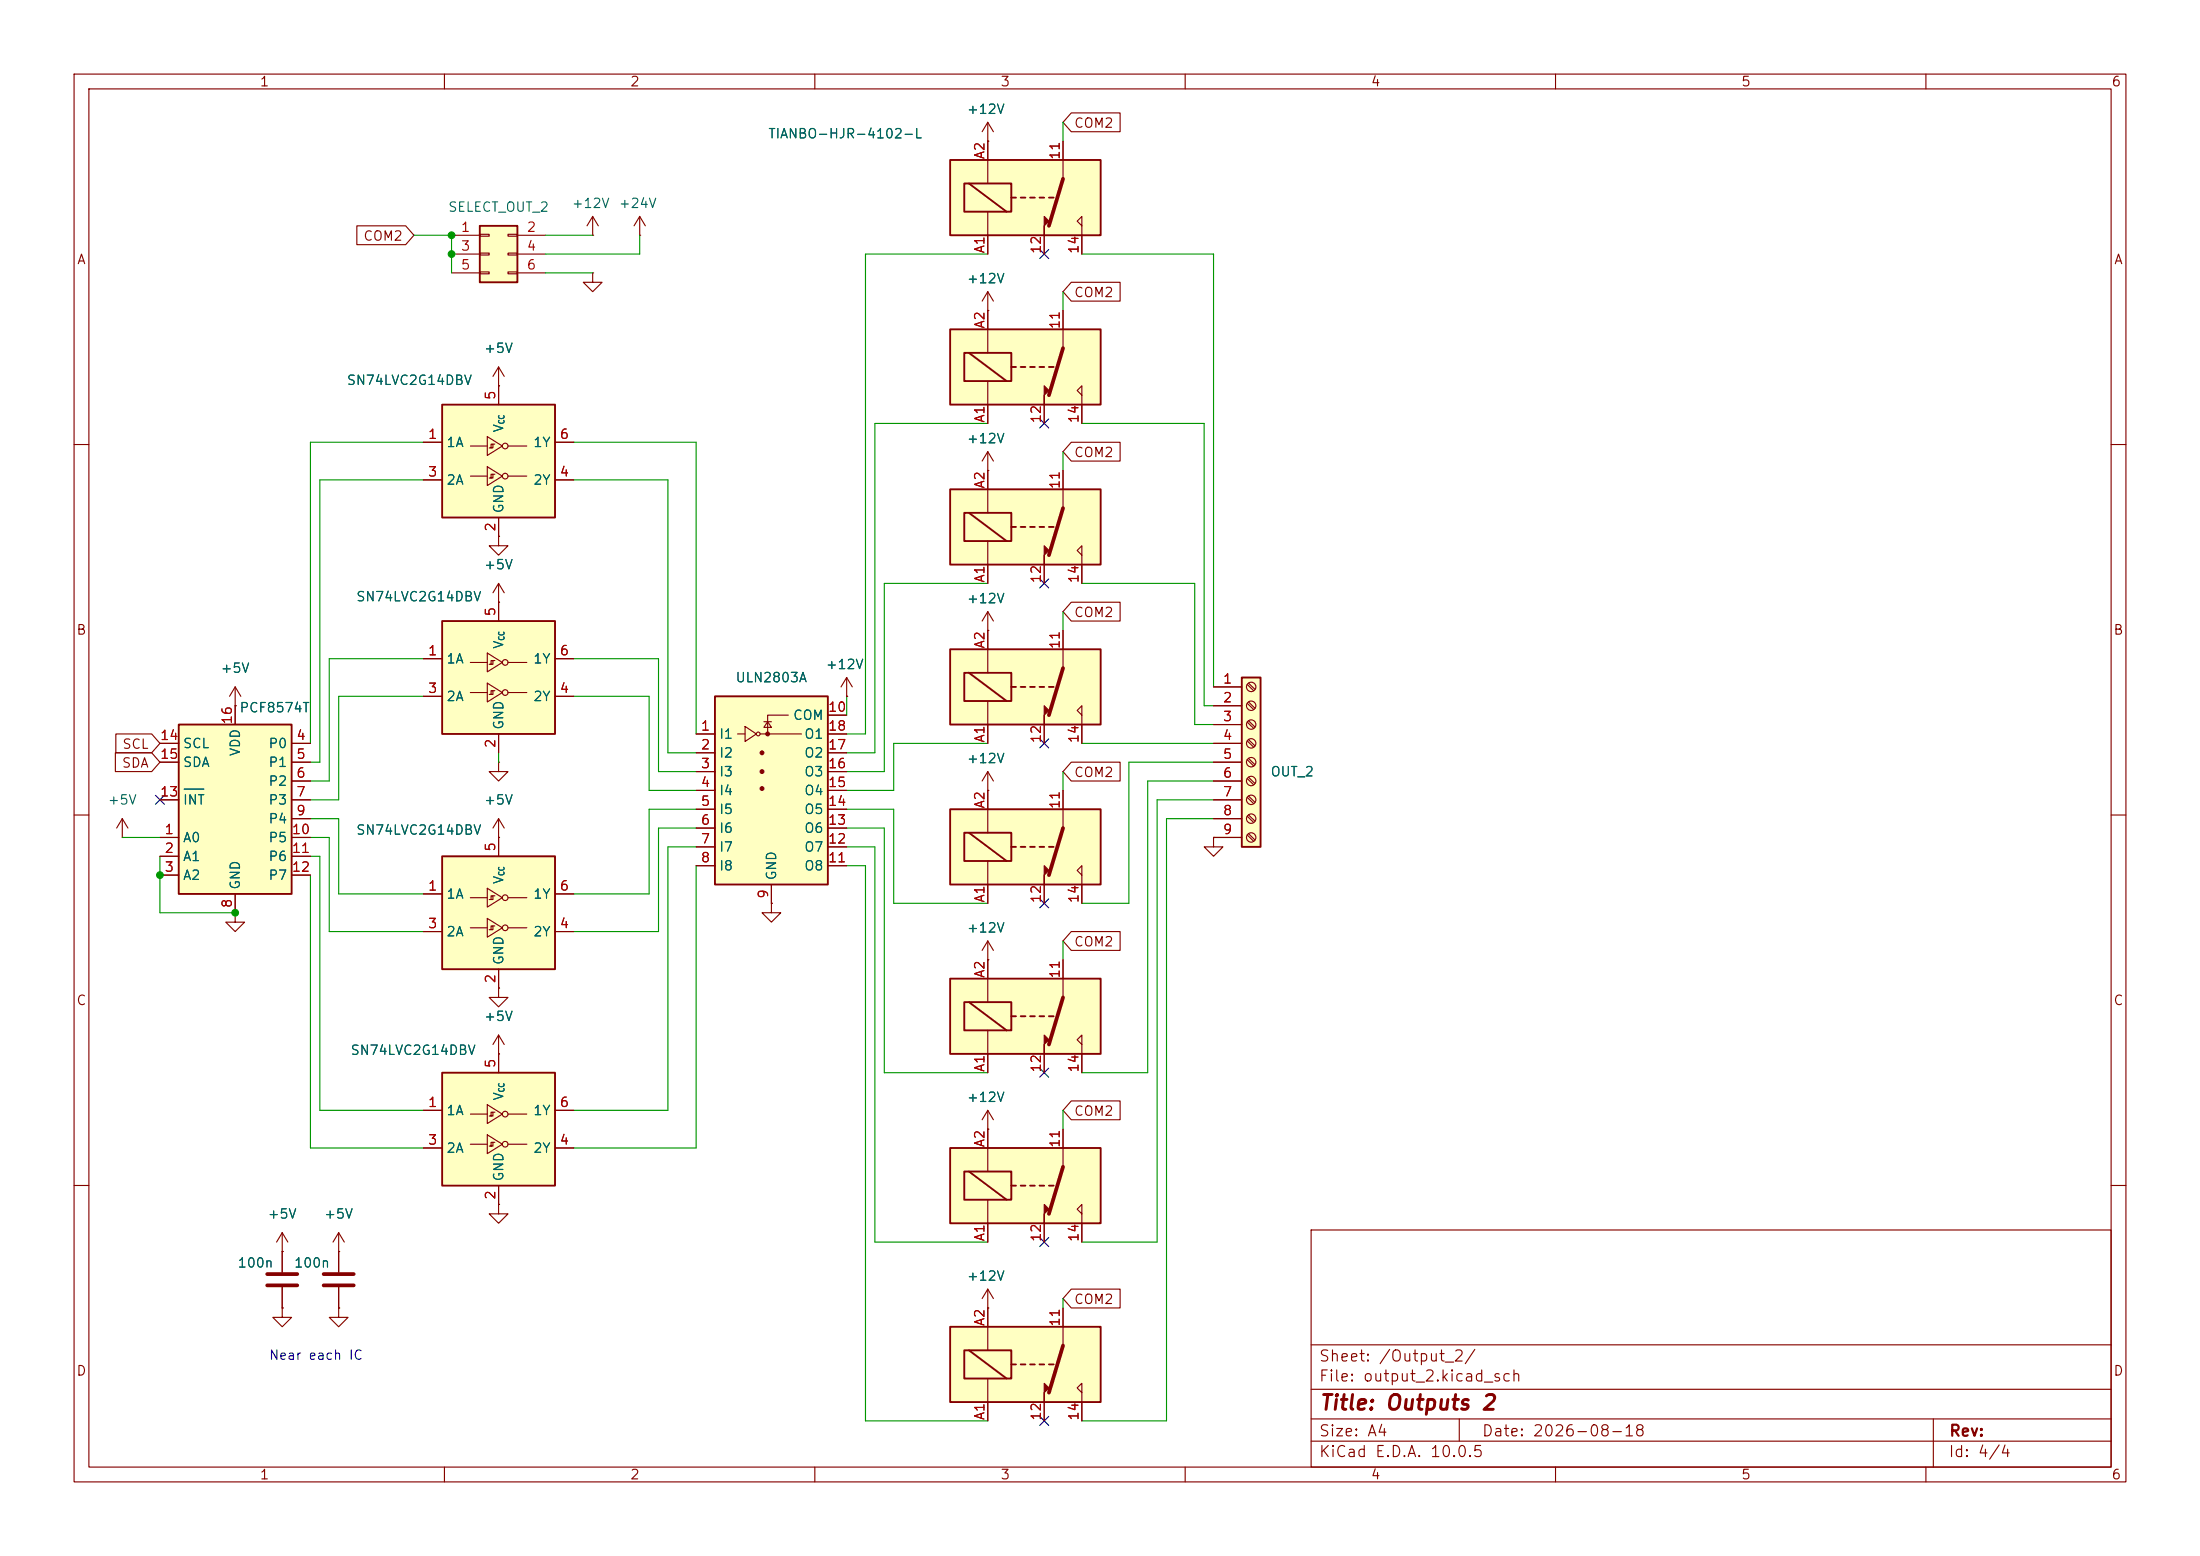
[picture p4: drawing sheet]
<svg xmlns="http://www.w3.org/2000/svg" width="297mm" height="210mm" viewBox="0 0 297 210" stroke-linecap="round" stroke-linejoin="round" font-family="sans-serif">
<g fill="none" stroke="#840000" stroke-width=".15">
<path d="M10 10h277v190h-277zM12 12h273v186h-273zM60 10v2M110 10v2M160 10v2M210 10v2M260 10v2M10 60h2M285 60h2M10 110h2M285 110h2M10 160h2"/>
<path d="M177 166h108v32h-108zM285 160h2M60 198v2M110 198v2M160 198v2M177 194.5h108M177 191.5h108M177 187.5h108M177 181.5h108M197 191.5v3M210 198v2M260 198v2"/>
<path d="M261 191.5v6.5"/>
</g>
<path d="M59.7 83.8h15.2v15.3h-15.2z" fill="#ffffc2"/>
<path d="M59.7 83.8h15.2v15.3h-15.2z" fill="none" stroke="#840000" stroke-width=".25"/>
<g fill="none" stroke="#840000" stroke-width=".15">
<path d="M67.3 52.1h.1M67.3 49.5v2.6M67.3 49.5l-.8 1.3M67.3 49.5l.8 1.3M67.3 72.4v1.3h1.3l-1.3 1.2-1.3-1.2h1.3M67.3 72.4h.1M67.3 78.7v5.1M67.3 78.7l-.8 1.3M67.3 78.7l.8 1.3M57.1 88.9h2.6M57.1 94h2.6M63.5 89.4h2.3"/>
<path d="M63.5 93.5h2.3M65.8 88.1l2 1.3-2 1.3zM65.8 92.2l2 1.3-2 1.2zM66 89.7h.5v-.5h-.2v.5M66 93.7h.5v-.5h-.2v.5M66.5 89.2h.3M66.5 93.2h.3M67.3 81.3h.1M67.3 99.1v2.5M68.6 89.4h2.5M68.6 93.5h2.5M74.9 88.9h2.6"/>
<path d="M74.9 94h2.6M31.7 123.2v1.3h1.3l-1.3 1.2-1.2-1.2h1.2M31.7 123.2h.1M38.1 168.9h.1M38.1 176.5v1.3h1.3l-1.3 1.3-1.3-1.3h1.3M38.1 176.5h.1M38.1 166.4l-.8 1.2M38.1 166.4l.8 1.2M38.1 166.4v5.3M38.1 173.7v2.8M45.7 176.5v1.3h1.3l-1.3 1.3-1.3-1.3h1.3M45.7 176.5h.1"/>
<path d="M45.7 168.9h.1M45.7 166.4l-.7 1.2M45.7 166.4l.8 1.2M45.7 166.4v5.3M45.7 173.7v2.8"/>
<circle cx="68.2" cy="89.4" r=".38"/>
<circle cx="68.2" cy="93.5" r=".38"/>
</g>
<path d="M36.1 172h4M36.1 173.5h4M43.7 172h4.1M43.7 173.5h4.1" fill="none" stroke="#840000" stroke-width=".51"/>
<path d="M64.8 30.5h5v7.6h-5z" fill="#ffffc2"/>
<path d="M64.8 30.5h5v7.6h-5z" fill="none" stroke="#840000" stroke-width=".25"/>
<g fill="none" stroke="#840000" stroke-width=".15">
<path d="M61 31.8h3.8M61 34.3h3.8M61 36.8h3.8M64.8 31.6h1.2v.3h-1.2zM64.8 34.2h1.2v.2h-1.2zM64.8 36.7h1.2v.3h-1.2zM68.6 31.6h1.2v.3h-1.2zM68.6 34.2h1.2v.2h-1.2zM68.6 36.7h1.2v.3h-1.2zM69.8 31.8h3.9M69.8 34.3h3.9M69.8 36.8h3.9"/>
<path d="M80 36.8v1.3h1.3l-1.3 1.3-1.3-1.3h1.3M80 36.8h.1M80 31.8h.1M80 29.2l-.8 1.3M80 29.2l.8 1.3M80 29.2v2.6M86.4 31.8h.1M86.4 29.2l-.8 1.3M86.4 29.2l.7 1.3M86.4 29.2v2.6"/>
</g>
<path d="M167.6 91.4h2.6v22.9h-2.6z" fill="#ffffc2"/>
<path d="M167.6 91.4h2.6v22.9h-2.6z" fill="none" stroke="#840000" stroke-width=".25"/>
<g fill="none" stroke="#840000" stroke-width=".15">
<path d="M163.8 92.7h3.8M163.8 95.3h3.8M163.8 97.8h3.8M168.4 92.4l.8 .8M168.4 94.9l.8 .9M168.4 97.5l.8 .8M168.4 100l.8 .8M168.6 92.2l.8 .8M168.6 94.7l.8 .9M168.6 97.3l.8 .8M168.6 99.8l.8 .9M163.8 113v1.3h1.3l-1.3 1.3-1.2-1.3h1.2"/>
<path d="M163.8 113h.1M163.8 100.3h3.8M163.8 102.9h3.8M163.8 105.4h3.8M163.8 108h3.8M163.8 110.5h3.8M163.8 113h3.8M168.4 102.5l.8 .9M168.4 105.1l.8 .8M168.4 107.6l.8 .9M168.4 110.2l.8 .8M168.4 112.7l.8 .8"/>
<path d="M168.6 102.4l.8 .8M168.6 104.9l.8 .8M168.6 107.4l.8 .9M168.6 110l.8 .8M168.6 112.5l.8 .9"/>
<circle cx="168.9" cy="92.7" r=".63"/>
<circle cx="168.9" cy="97.8" r=".63"/>
<circle cx="168.9" cy="95.2" r=".63"/>
<circle cx="168.9" cy="102.9" r=".63"/>
<circle cx="168.9" cy="100.3" r=".63"/>
<circle cx="168.9" cy="105.4" r=".63"/>
<circle cx="168.9" cy="107.9" r=".63"/>
<circle cx="168.9" cy="113" r=".63"/>
<circle cx="168.9" cy="110.5" r=".63"/>
</g>
<path d="M128.3 87.6h20.3v10.2h-20.3z" fill="#ffffc2"/>
<g fill="none" stroke="#840000" stroke-width=".15">
<path d="M133.3 85.1h.1M133.3 82.6v8.2M133.3 94.6v5.7M133.3 82.6l-.7 1.2M133.3 82.6l.8 1.2M141 97.8v2.5M143.5 85.1v5.1M146 96.5l-.6-.6 .6-.6v5M16.5 113h.1M16.5 110.5l-.8 1.3M16.5 110.5l.8 1.3M16.5 110.5v2.5"/>
<path d="M133.3 106.7h.1M133.3 104.1v2.6M133.3 104.1l-.7 1.3M133.3 104.1l.8 1.3"/>
</g>
<path d="M128.3 87.6h20.3v10.2h-20.3zM130.2 90.8h6.3v3.8h-6.3zM130.8 90.8l5.1 3.8M136.5 92.7h.7M137.8 92.7h.6M139.1 92.7h.6M140.3 92.7h.7M141.6 92.7h.6" fill="none" stroke="#840000" stroke-width=".25"/>
<path d="M141 95.3l.6 .6-.6 .6v1.3z" fill="#840000" stroke="#840000" stroke-width=".15"/>
<path d="M143.5 90.2l-1.9 6.3" fill="none" stroke="#840000" stroke-width=".51"/>
<path d="M128.3 66h20.3v10.2h-20.3z" fill="#ffffc2"/>
<path d="M133.3 39.4v2.5M133.3 39.4l-.7 1.2M133.3 39.4l.8 1.2M133.3 41.9h.1M133.3 63.5v5.7M133.3 73v5.7M141 76.2v2.5M143.5 63.5v5.1M146 74.9l-.6-.6 .6-.6v5" fill="none" stroke="#840000" stroke-width=".15"/>
<path d="M128.3 66h20.3v10.2h-20.3zM130.2 69.2h6.3v3.8h-6.3zM130.8 69.2l5.1 3.8M136.5 71.1h.7M137.8 71.1h.6M139.1 71.1h.6M140.3 71.1h.7M141.6 71.1h.6" fill="none" stroke="#840000" stroke-width=".25"/>
<path d="M141 73.7l.6 .6-.6 .6v1.3z" fill="#840000" stroke="#840000" stroke-width=".15"/>
<path d="M143.5 68.6l-1.9 6.3" fill="none" stroke="#840000" stroke-width=".51"/>
<path d="M128.3 44.5h20.3v10.1h-20.3z" fill="#ffffc2"/>
<path d="M133.3 19.1h.1M133.3 16.5v2.6M133.3 16.5l-.7 1.3M133.3 16.5l.8 1.3M133.3 41.9v5.7M133.3 51.4v5.8M141 54.6v2.6M143.5 41.9v5.1M146 53.3l-.6-.6 .6-.6v5.1" fill="none" stroke="#840000" stroke-width=".15"/>
<path d="M128.3 44.5h20.3v10.1h-20.3zM130.2 47.6h6.3v3.8h-6.3zM130.8 47.6l5.1 3.8M136.5 49.5h.7M137.8 49.5h.6M139.1 49.5h.6M140.3 49.5h.7M141.6 49.5h.6" fill="none" stroke="#840000" stroke-width=".25"/>
<path d="M141 52.1l.6 .6-.6 .6v1.3z" fill="#840000" stroke="#840000" stroke-width=".15"/>
<path d="M143.5 47l-1.9 6.3" fill="none" stroke="#840000" stroke-width=".51"/>
<path d="M128.3 21.6h20.3v10.2h-20.3z" fill="#ffffc2"/>
<g fill="none" stroke="#840000" stroke-width=".15">
<path d="M133.3 19.1v5.7M143.5 19.1v5M133.3 28.6v5.7M141 31.8v2.5M146 30.5l-.6-.7 .6-.6v5.1M133.3 63.5h.1M133.3 61v2.5M133.3 61l-.7 1.2M133.3 61l.8 1.2M31.7 95.3h.1M31.7 92.7l-.7 1.3M31.7 92.7l.8 1.3"/>
<path d="M31.7 92.7v2.6M114.3 94h.1M114.3 91.4l-.8 1.3M114.3 91.4l.8 1.3M114.3 91.4v2.6"/>
</g>
<path d="M128.3 21.6h20.3v10.2h-20.3zM130.2 24.8h6.3v3.8h-6.3zM130.8 24.8l5.1 3.8M136.5 26.7h.7M137.8 26.7h.6M139.1 26.7h.6M140.3 26.7h.7M141.6 26.7h.6" fill="none" stroke="#840000" stroke-width=".25"/>
<path d="M141 29.2l.6 .6-.6 .7v1.3z" fill="#840000" stroke="#840000" stroke-width=".15"/>
<path d="M143.5 24.1l-1.9 6.4" fill="none" stroke="#840000" stroke-width=".51"/>
<path d="M24.1 97.8h15.3v22.9h-15.3z" fill="#ffffc2"/>
<path d="M24.1 97.8h15.3v22.9h-15.3z" fill="none" stroke="#840000" stroke-width=".25"/>
<g fill="none" stroke="#840000" stroke-width=".15">
<path d="M31.7 95.3v2.5M21.6 113h2.5M21.6 115.6h2.5M21.6 118.1h2.5M21.6 100.3h2.5M21.6 102.9h2.5M21.6 108h2.5M39.4 113h2.5M39.4 115.6h2.5M39.4 118.1h2.5M39.4 100.3h2.5M39.4 102.9h2.5"/>
<path d="M39.4 105.4h2.5M39.4 108h2.5M39.4 110.5h2.5M31.7 120.7v2.5"/>
</g>
<path d="M24.9 106.5h2.6" fill="none" stroke="#006464" stroke-width=".15"/>
<path d="M59.7 54.6h15.2v15.3h-15.2z" fill="#ffffc2"/>
<path d="M59.7 54.6h15.2v15.3h-15.2z" fill="none" stroke="#840000" stroke-width=".25"/>
<g fill="none" stroke="#840000" stroke-width=".15">
<path d="M57.1 59.7h2.6M65.8 58.9l2 1.3-2 1.3zM66.5 59.9h.3M67.3 52.1v2.5M74.9 59.7h2.6M57.1 64.8h2.6M63.5 60.2h2.3M63.5 64.3h2.3M65.8 63l2 1.3-2 1.2zM66 60.5h.5v-.6h-.2v.6M66 64.5h.5v-.5h-.2v.5M66.5 64h.3"/>
<path d="M67.3 69.9v2.5M68.6 60.2h2.5M68.6 64.3h2.5M74.9 64.8h2.6"/>
<circle cx="68.2" cy="64.3" r=".38"/>
<circle cx="68.2" cy="60.2" r=".38"/>
</g>
<path d="M96.5 94h15.3v25.4h-15.3z" fill="#ffffc2"/>
<path d="M96.5 94h15.3v25.4h-15.3z" fill="none" stroke="#840000" stroke-width=".25"/>
<g fill="none" stroke="#840000" stroke-width=".15">
<path d="M94 99.1h2.5M99.6 99.1h1M100.6 98l1.5 1.1-1.5 1zM102.6 99.1h5.6M103.1 97.4h1M103.6 97.4l.5 .8h-1zM106.4 96.5h-2.8v2.6M111.8 99.1h2.5M111.8 96.5h2.5M67.3 102.9v1.2h1.3l-1.3 1.3-1.3-1.3h1.3M67.3 102.9h.1M67.3 113h.1"/>
<path d="M67.3 110.5l-.8 1.3M67.3 110.5l.8 1.3M67.3 110.5v2.5M94 101.6h2.5M94 104.1h2.5M94 106.7h2.5M94 109.2h2.5M94 111.8h2.5M94 114.3h2.5M94 116.8h2.5M104.1 119.4v2.5M111.8 101.6h2.5"/>
<path d="M111.8 104.1h2.5M111.8 106.7h2.5M111.8 109.2h2.5M111.8 111.8h2.5M111.8 114.3h2.5M111.8 116.8h2.5M104.1 121.9v1.3h1.3l-1.3 1.3-1.2-1.3h1.2M104.1 121.9h.1"/>
<circle cx="102.4" cy="99.1" r=".25"/>
</g>
<g fill="#840000" stroke="#840000" stroke-width=".15">
<circle cx="102.9" cy="101.6" r=".25"/>
<circle cx="102.9" cy="104.1" r=".25"/>
<circle cx="102.9" cy="106.4" r=".25"/>
<circle cx="103.6" cy="99.1" r=".25"/>
</g>
<path d="M59.7 115.6h15.2v15.2h-15.2z" fill="#ffffc2"/>
<path d="M59.7 115.6h15.2v15.2h-15.2z" fill="none" stroke="#840000" stroke-width=".25"/>
<g fill="none" stroke="#840000" stroke-width=".15">
<path d="M65.8 119.9l2 1.3-2 1.2zM67.3 113v2.6M57.1 120.7h2.6M57.1 125.7h2.6M63.5 121.2h2.3M63.5 125.2h2.3M65.8 124l2 1.2-2 1.3zM66 121.4h.5v-.5h-.2v.5M66 125.5h.5v-.5h-.2v.5M66.5 120.9h.3M66.5 125h.3M67.3 133.4v1.2h1.3l-1.3 1.3-1.3-1.3h1.3"/>
<path d="M67.3 133.4h.1M67.3 130.8v2.6M67.3 139.7v2.5M67.3 139.7l-.8 1.3M67.3 139.7l.8 1.3M68.6 121.2h2.5M68.6 125.2h2.5M74.9 120.7h2.6M74.9 125.7h2.6M67.3 142.2h.1M67.3 162.6v1.2h1.3l-1.3 1.3-1.3-1.3h1.3M67.3 162.6h.1"/>
<circle cx="68.2" cy="125.2" r=".38"/>
<circle cx="68.2" cy="121.2" r=".38"/>
</g>
<path d="M59.7 144.8h15.2v15.2h-15.2z" fill="#ffffc2"/>
<path d="M59.7 144.8h15.2v15.2h-15.2z" fill="none" stroke="#840000" stroke-width=".25"/>
<g fill="none" stroke="#840000" stroke-width=".15">
<path d="M57.1 149.9h2.6M57.1 154.9h2.6M63.5 150.4h2.3M63.5 154.4h2.3M65.8 149.1l2 1.3-2 1.2zM65.8 153.2l2 1.2-2 1.3zM66 150.6h.5v-.5h-.2v.5M66 154.7h.5v-.5h-.2v.5M66.5 150.1h.3M66.5 154.2h.3M67.3 142.2v2.6M68.6 150.4h2.5"/>
<path d="M68.6 154.4h2.5M74.9 149.9h2.6M74.9 154.9h2.6M67.3 160v2.6"/>
<circle cx="68.2" cy="150.4" r=".38"/>
<circle cx="68.2" cy="154.4" r=".38"/>
</g>
<path d="M128.3 154.9h20.3v10.2h-20.3z" fill="#ffffc2"/>
<path d="M133.3 152.4h.1M133.3 149.9v8.2M133.3 149.9l-.7 1.2M133.3 149.9l.8 1.2M143.5 152.4v5.1M133.3 176.5h.1M133.3 161.9v5.7M133.3 174v2.5M133.3 174l-.7 1.3M133.3 174l.8 1.3M141 165.1v2.5M146 163.8l-.6-.6 .6-.6v5" fill="none" stroke="#840000" stroke-width=".15"/>
<path d="M128.3 154.9h20.3v10.2h-20.3zM130.2 158.1h6.3v3.8h-6.3zM130.8 158.1l5.1 3.8M136.5 160h.7M137.8 160h.6M139.1 160h.6M140.3 160h.7M141.6 160h.6" fill="none" stroke="#840000" stroke-width=".25"/>
<path d="M141 162.6l.6 .6-.6 .6v1.3z" fill="#840000" stroke="#840000" stroke-width=".15"/>
<path d="M143.5 157.5l-1.9 6.3" fill="none" stroke="#840000" stroke-width=".51"/>
<path d="M128.3 132.1h20.3v10.1h-20.3z" fill="#ffffc2"/>
<path d="M133.3 129.5v5.8M133.3 139.1v5.7M143.5 129.5v5.1M141 142.2v2.6M146 141l-.6-.7 .6-.6v5.1" fill="none" stroke="#840000" stroke-width=".15"/>
<path d="M128.3 132.1h20.3v10.1h-20.3zM130.2 135.3h6.3v3.8h-6.3zM130.8 135.3l5.1 3.8M136.5 137.2h.7M137.8 137.2h.6M139.1 137.2h.6M140.3 137.2h.7M141.6 137.2h.6" fill="none" stroke="#840000" stroke-width=".25"/>
<path d="M141 139.7l.6 .6-.6 .7v1.2z" fill="#840000" stroke="#840000" stroke-width=".15"/>
<path d="M143.5 134.6l-1.9 6.4" fill="none" stroke="#840000" stroke-width=".51"/>
<path d="M128.3 179.1h20.3v10.1h-20.3z" fill="#ffffc2"/>
<path d="M133.3 176.5v5.7M143.5 176.5v5.1M133.3 186.1v5.7M141 189.2v2.6M146 188l-.6-.7 .6-.6v5.1" fill="none" stroke="#840000" stroke-width=".15"/>
<path d="M128.3 179.1h20.3v10.1h-20.3zM130.2 182.2h6.3v3.9h-6.3zM130.8 182.2l5.1 3.9M136.5 184.2h.7M137.8 184.2h.6M139.1 184.2h.6M140.3 184.2h.7M141.6 184.2h.6" fill="none" stroke="#840000" stroke-width=".25"/>
<path d="M141 186.7l.6 .6-.6 .7v1.2z" fill="#840000" stroke="#840000" stroke-width=".15"/>
<path d="M143.5 181.6l-1.9 6.4" fill="none" stroke="#840000" stroke-width=".51"/>
<path d="M128.3 109.2h20.3v10.2h-20.3z" fill="#ffffc2"/>
<g fill="none" stroke="#840000" stroke-width=".15">
<path d="M133.3 19.1h.1M133.3 19.1v2.5M143.5 19.1v2.5M144.6 15.2h6.6v2.6h-6.6l-1.1-1.3zM48.2 30.5h6.6l1.1 1.3-1.1 1.2h-6.6zM133.3 31.8v2.5M141 31.8v2.5M144.6 38.1h6.6v2.5h-6.6l-1.1-1.2zM146 31.8v2.5M57.1 59.7h2.6M67.3 52.1h.1M67.3 52.1v2.5"/>
<path d="M74.9 59.7h2.6M133.3 41.9h.1M133.3 41.9v2.6M133.3 54.6v2.6M141 54.6v2.6M143.5 41.9v2.6M144.6 59.7h6.6v2.5h-6.6l-1.1-1.2zM146 54.6v2.6M57.1 64.8h2.6M67.3 72.4h.1M67.3 69.9v2.5M74.9 64.8h2.6"/>
<path d="M133.3 63.5h.1M133.3 63.5v2.5M133.3 76.2v2.5M141 76.2v2.5M143.5 63.5v2.5M146 76.2v2.5M15.6 99.1h4.9l1.1 1.2-1.1 1.3h-4.9zM31.7 95.3h.1M31.7 95.3v2.5M57.1 88.9h2.6M57.1 94h2.6M67.3 81.3h.1"/>
<path d="M67.3 81.3v2.5M67.3 99.1v2.5M74.9 88.9h2.6M74.9 94h2.6M94 99.1h2.5M111.8 99.1h2.5M111.8 96.5h2.5M114.3 94h.1M133.3 85.1h.1M133.3 85.1v2.5M133.3 97.8v2.5M141 97.8v2.5"/>
<path d="M143.5 85.1v2.5M144.6 81.3h6.6v2.5h-6.6l-1.1-1.2zM146 97.8v2.5M163.8 92.7h3.8M163.8 95.3h3.8M163.8 97.8h3.8M15.6 101.6h4.9l1.1 1.3-1.1 1.2h-4.9zM21.6 100.3h2.5M21.6 102.9h2.5M21.6 108h2.5M21.6 113h2.5M21.6 115.6h2.5"/>
<path d="M21.6 118.1h2.5M39.4 100.3h2.5M39.4 102.9h2.5M39.4 105.4h2.5M39.4 108h2.5M39.4 110.5h2.5M39.4 113h2.5M39.4 115.6h2.5M39.4 118.1h2.5M67.3 113h.1M67.3 113v2.6M94 101.6h2.5"/>
<path d="M94 104.1h2.5M94 106.7h2.5M94 109.2h2.5M94 111.8h2.5M94 114.3h2.5M94 116.8h2.5M104.1 119.4v2.5M111.8 101.6h2.5M111.8 104.1h2.5M111.8 106.7h2.5M111.8 109.2h2.5M111.8 111.8h2.5"/>
<path d="M111.8 114.3h2.5M111.8 116.8h2.5M133.3 106.7h.1M133.3 106.7v5.7M133.3 116.2v5.7M141 119.4v2.5M143.5 106.7v5.1M144.6 102.9h6.6v2.5h-6.6l-1.1-1.3zM146 118.1l-.6-.6 .6-.7v5.1M163.8 113h.1M163.8 100.3h3.8M163.8 102.9h3.8"/>
<path d="M163.8 105.4h3.8M163.8 108h3.8M163.8 110.5h3.8M163.8 113h3.8M31.7 123.2h.1M31.7 120.7v2.5M57.1 120.7h2.6M57.1 125.7h2.6M67.3 133.4h.1M67.3 130.8v2.6M74.9 120.7h2.6M74.9 125.7h2.6"/>
<path d="M104.1 121.9h.1M133.3 129.5h.1M133.3 127v5.1M133.3 127l-.7 1.3M133.3 127l.8 1.3M143.5 129.5v2.6M144.6 125.7h6.6v2.6h-6.6l-1.1-1.3zM57.1 149.9h2.6M57.1 154.9h2.6M67.3 142.2h.1M67.3 142.2v2.6M74.9 149.9h2.6"/>
<path d="M74.9 154.9h2.6M133.3 152.4h.1M133.3 142.2v2.6M133.3 152.4v2.5M141 142.2v2.6M143.5 152.4v2.5M144.6 148.6h6.6v2.5h-6.6l-1.1-1.2zM146 142.2v2.6M38.1 176.5h.1M38.1 168.9h.1M38.1 168.9v2.8M38.1 173.7v2.8"/>
<path d="M45.7 168.9h.1M45.7 176.5h.1M45.7 168.9v2.8M45.7 173.7v2.8M67.3 162.6h.1M67.3 160v2.6M133.3 176.5h.1M133.3 165.1v2.5M133.3 176.5v2.6M141 165.1v2.5M143.5 176.5v2.6M144.6 174h6.6v2.5h-6.6l-1.1-1.2z"/>
<path d="M146 165.1v2.5M133.3 189.2v2.6M141 189.2v2.6M146 189.2v2.6"/>
</g>
<path d="M128.3 109.2h20.3v10.2h-20.3zM130.2 112.4h6.3v3.8h-6.3zM130.8 112.4l5.1 3.8M136.5 114.3h.7M137.8 114.3h.6M139.1 114.3h.6M140.3 114.3h.7M141.6 114.3h.6" fill="none" stroke="#840000" stroke-width=".25"/>
<path d="M141 116.8l.6 .7-.6 .6v1.3z" fill="#840000" stroke="#840000" stroke-width=".15"/>
<path d="M143.5 111.8l-1.9 6.3" fill="none" stroke="#840000" stroke-width=".51"/>
<g fill="none" stroke="#009600" stroke-width=".15">
<path d="M143.5 16.5v2.6M55.9 31.8h5.1v5M73.7 31.8h6.3M73.7 36.8h6.3M86.4 31.8v2.5h-12.7M133.3 34.3h-16.5v64.8h-2.5M143.5 39.4v2.5M146 34.3h17.8v58.4M57.1 59.7h-15.2v40.6M77.5 59.7h16.5v39.4M133.3 57.2h-15.2v44.4h-3.8M146 57.2h16.6v38.1h1.2"/>
<path d="M57.1 64.8h-13.9v38.1h-1.3M77.5 64.8h12.7v36.8h3.8M133.3 78.7h-13.9v25.4h-5.1M143.5 61v2.5M146 78.7h15.3v19.1h2.5M57.1 88.9h-12.7v16.5h-2.5M57.1 94h-11.4v14h-3.8M77.5 88.9h11.4v15.2h5.1M77.5 94h10.1v12.7h6.4M114.3 94v2.5M143.5 82.6v2.5M16.5 113h5.1"/>
<path d="M21.6 115.6v7.6h10.1M41.9 113h2.5v12.7h12.7M41.9 118.1v36.8h15.2M41.9 110.5h3.8v10.2h11.4M41.9 115.6h1.3v34.3h13.9M67.3 101.6v1.3M94 111.8h-5.1v13.9h-11.4M94 116.8v38.1h-16.5M94 109.2h-6.4v11.5h-10.1M94 114.3h-3.8v35.6h-12.7M114.3 109.2h6.3v12.7h12.7M114.3 111.8h5.1v33h13.9"/>
<path d="M114.3 114.3h3.8v53.3h15.2M114.3 116.8h2.5v75h16.5M133.3 100.3h-12.7v6.4h-6.3M143.5 104.1v2.6M146 100.3h17.8M163.8 102.9h-11.4v19h-6.4M163.8 105.4h-8.9v39.4h-8.9M163.8 108h-7.6v59.6h-10.2M163.8 110.5h-6.3v81.3h-11.5M143.5 127v2.5M143.5 149.9v2.5M143.5 175.3v1.2"/>
</g>
<g fill="none" stroke="#000084" stroke-width=".15">
<path d="M140.4 33.7l1.2 1.2M141.6 33.7l-1.2 1.2M140.4 56.5l1.2 1.3M141.6 56.5l-1.2 1.3M140.4 78.1l1.2 1.2M141.6 78.1l-1.2 1.2M140.4 99.7l1.2 1.2M141.6 99.7l-1.2 1.2M21 107.3l1.2 1.3M22.2 107.3l-1.2 1.3M140.4 121.3l1.2 1.2M141.6 121.3l-1.2 1.2"/>
<path d="M140.4 144.2l1.2 1.2M141.6 144.2l-1.2 1.2M140.4 167l1.2 1.2M141.6 167l-1.2 1.2M140.4 191.2l1.2 1.2M141.6 191.2l-1.2 1.2"/>
</g>
<path d="M24.9 106.5h2.6" fill="none" stroke="#006464" stroke-width=".15"/>
<g fill="#009600" stroke="#009600" stroke-width=".14">
<circle cx="61" cy="31.8" r=".46"/>
<circle cx="61" cy="34.3" r=".46"/>
<circle cx="21.6" cy="118.1" r=".46"/>
<circle cx="31.7" cy="123.2" r=".46"/>
</g>
<text font-size="2" fill="#840000" x="178" y="190.8">Title: Outputs 2</text>
<g font-size="1.5" fill="#840000">
<text x="178" y="184.1">Sheet: /Output_2/</text>
<text x="178" y="186.8">File: output_2.kicad_sch</text>
<text x="178" y="197">KiCad E.D.A. 10.0.5</text>
<text x="178" y="194.2">Size: A4</text>
<text x="200" y="194.2">Date: 2026-08-18</text>
<text x="263" y="197">Id: 4/4</text>
<text x="263" y="194.2">Rev:</text>
</g>
<g font-size="1.3" fill="#840000">
<text x="35" y="12">1</text>
<text x="85" y="12">2</text>
<text x="135" y="12">3</text>
<text x="185" y="12">4</text>
<text x="235" y="12">5</text>
<text x="285" y="12">6</text>
<text x="144.9" y="17.6">COM2</text>
<text x="10.3" y="36">A</text>
<text x="49" y="32.8">COM2</text>
<text x="285.3" y="36">A</text>
<text x="144.9" y="40.4">COM2</text>
<text x="144.9" y="62">COM2</text>
<text x="144.9" y="83.6">COM2</text>
<text x="10.2" y="86">B</text>
<text x="285.2" y="86">B</text>
<text x="16.4" y="101.4">SCL</text>
<text x="16.4" y="103.9">SDA</text>
<text x="144.9" y="105.2">COM2</text>
<text x="144.9" y="128.1">COM2</text>
<text x="10.2" y="136">C</text>
<text x="285.2" y="136">C</text>
<text x="144.9" y="150.9">COM2</text>
<text x="144.9" y="176.3">COM2</text>
<text x="10.2" y="186">D</text>
<text x="285.2" y="186">D</text>
<text x="35" y="200">1</text>
<text x="85" y="200">2</text>
<text x="135" y="200">3</text>
<text x="185" y="200">4</text>
<text x="235" y="200">5</text>
<text x="285" y="200">6</text>
</g>
<g font-size="1.3" fill="#006464">
<text x="130.4" y="15.7">+12V</text>
<text x="103.6" y="19">TIANBO-HJR-4102-L</text>
<text x="60.4" y="28.9">SELECT_OUT_2</text>
<text x="77.1" y="28.4">+12V</text>
<text x="83.4" y="28.4">+24V</text>
<text x="130.4" y="38.6">+12V</text>
<text x="65.2" y="48">+5V</text>
<text x="46.7" y="52.3">SN74LVC2G14DBV</text>
<text x="68.3" y="58.5" transform="rotate(-90 68.3 58.5)">V</text>
<text x="60.2" y="60.7">1A</text>
<text x="60.2" y="65.7">2A</text>
<text x="71.9" y="65.7">2Y</text>
<text x="71.9" y="60.7">1Y</text>
<text x="130.4" y="60.1">+12V</text>
<text x="68.3" y="69.4" transform="rotate(-90 68.3 69.4)">GND</text>
<text x="65.2" y="77.2">+5V</text>
<text x="48" y="81.5">SN74LVC2G14DBV</text>
<text x="130.4" y="81.7">+12V</text>
<text x="60.2" y="89.9">1A</text>
<text x="68.3" y="87.7" transform="rotate(-90 68.3 87.7)">V</text>
<text x="71.9" y="89.9">1Y</text>
<text x="29.7" y="91.1">+5V</text>
<text x="60.2" y="94.9">2A</text>
<text x="71.9" y="94.9">2Y</text>
<text x="99.2" y="92.4">ULN2803A</text>
<text x="111.4" y="90.6">+12V</text>
<text x="24.6" y="101.3">SCL</text>
<text x="32.2" y="96.5">PCF8574T</text>
<text x="36.2" y="101.3">P0</text>
<text x="68.3" y="98.6" transform="rotate(-90 68.3 98.6)">GND</text>
<text x="97" y="100">I1</text>
<text x="107" y="97.5">COM</text>
<text x="108.5" y="100">O1</text>
<text x="24.6" y="103.8">SDA</text>
<text x="32.7" y="102.2" transform="rotate(-90 32.7 102.2)">VDD</text>
<text x="36.2" y="103.8">P1</text>
<text x="36.2" y="106.4">P2</text>
<text x="97" y="102.6">I2</text>
<text x="97" y="105.1">I3</text>
<text x="97" y="107.6">I4</text>
<text x="108.5" y="107.6">O4</text>
<text x="108.5" y="105.1">O3</text>
<text x="108.5" y="102.6">O2</text>
<text x="130.4" y="103.3">+12V</text>
<text x="171.4" y="105.1">OUT_2</text>
<text x="14.4" y="108.9">+5V</text>
<text x="24.6" y="114">A0</text>
<text x="24.6" y="108.9">INT</text>
<text x="36.2" y="108.9">P3</text>
<text x="36.2" y="111.5">P4</text>
<text x="36.2" y="114">P5</text>
<text x="48" y="113">SN74LVC2G14DBV</text>
<text x="65.2" y="108.9">+5V</text>
<text x="97" y="110.2">I5</text>
<text x="97" y="112.7">I6</text>
<text x="108.5" y="112.7">O6</text>
<text x="108.5" y="110.2">O5</text>
<text x="24.6" y="116.5">A1</text>
<text x="24.6" y="119.1">A2</text>
<text x="36.2" y="116.5">P6</text>
<text x="36.2" y="119.1">P7</text>
<text x="68.3" y="119.4" transform="rotate(-90 68.3 119.4)">V</text>
<text x="97" y="115.3">I7</text>
<text x="97" y="117.8">I8</text>
<text x="105.1" y="118.9" transform="rotate(-90 105.1 118.9)">GND</text>
<text x="108.5" y="117.8">O8</text>
<text x="108.5" y="115.3">O7</text>
<text x="32.7" y="120.2" transform="rotate(-90 32.7 120.2)">GND</text>
<text x="60.2" y="121.6">1A</text>
<text x="71.9" y="121.6">1Y</text>
<text x="60.2" y="126.7">2A</text>
<text x="68.3" y="130.3" transform="rotate(-90 68.3 130.3)">GND</text>
<text x="71.9" y="126.7">2Y</text>
<text x="130.4" y="126.2">+12V</text>
<text x="47.2" y="142.7">SN74LVC2G14DBV</text>
<text x="65.2" y="138.1">+5V</text>
<text x="68.3" y="148.6" transform="rotate(-90 68.3 148.6)">V</text>
<text x="130.4" y="149">+12V</text>
<text x="60.2" y="150.8">1A</text>
<text x="60.2" y="155.9">2A</text>
<text x="71.9" y="155.9">2Y</text>
<text x="71.9" y="150.8">1Y</text>
<text x="68.3" y="159.5" transform="rotate(-90 68.3 159.5)">GND</text>
<text x="36" y="164.8">+5V</text>
<text x="43.7" y="164.8">+5V</text>
<text x="32" y="171.4">100n</text>
<text x="39.6" y="171.4">100n</text>
<text x="130.4" y="173.2">+12V</text>
</g>
<g font-size="1.3" fill="#a90000">
<text x="133.2" y="21.6" transform="rotate(-90 133.2 21.6)">A2</text>
<text x="143.4" y="21.7" transform="rotate(-90 143.4 21.7)">11</text>
<text x="62.1" y="31.6">1</text>
<text x="62.1" y="34.2">3</text>
<text x="71" y="31.6">2</text>
<text x="71" y="34.2">4</text>
<text x="133.2" y="34.3" transform="rotate(-90 133.2 34.3)">A1</text>
<text x="140.8" y="34.4" transform="rotate(-90 140.8 34.4)">12</text>
<text x="145.9" y="34.4" transform="rotate(-90 145.9 34.4)">14</text>
<text x="62.1" y="36.7">5</text>
<text x="71" y="36.7">6</text>
<text x="133.2" y="44.5" transform="rotate(-90 133.2 44.5)">A2</text>
<text x="143.4" y="44.5" transform="rotate(-90 143.4 44.5)">11</text>
<text x="57.7" y="59.6">1</text>
<text x="67.2" y="54.1" transform="rotate(-90 67.2 54.1)">5</text>
<text x="75.5" y="59.6">6</text>
<text x="133.2" y="57.2" transform="rotate(-90 133.2 57.2)">A1</text>
<text x="140.8" y="57.2" transform="rotate(-90 140.8 57.2)">12</text>
<text x="145.9" y="57.2" transform="rotate(-90 145.9 57.2)">14</text>
<text x="57.7" y="64.6">3</text>
<text x="75.5" y="64.6">4</text>
<text x="67.2" y="71.9" transform="rotate(-90 67.2 71.9)">2</text>
<text x="133.2" y="66" transform="rotate(-90 133.2 66)">A2</text>
<text x="143.4" y="66.1" transform="rotate(-90 143.4 66.1)">11</text>
<text x="67.2" y="83.3" transform="rotate(-90 67.2 83.3)">5</text>
<text x="133.2" y="78.7" transform="rotate(-90 133.2 78.7)">A1</text>
<text x="140.8" y="78.8" transform="rotate(-90 140.8 78.8)">12</text>
<text x="145.9" y="78.8" transform="rotate(-90 145.9 78.8)">14</text>
<text x="57.7" y="88.8">1</text>
<text x="75.5" y="88.8">6</text>
<text x="133.2" y="87.6" transform="rotate(-90 133.2 87.6)">A2</text>
<text x="143.4" y="87.7" transform="rotate(-90 143.4 87.7)">11</text>
<text x="57.7" y="93.8">3</text>
<text x="75.5" y="93.8">4</text>
<text x="165" y="92.6">1</text>
<text x="165" y="95.1">2</text>
<text x="21.5" y="100.2">14</text>
<text x="31.6" y="97.9" transform="rotate(-90 31.6 97.9)">16</text>
<text x="39.9" y="100.2">4</text>
<text x="67.2" y="101.1" transform="rotate(-90 67.2 101.1)">2</text>
<text x="94.5" y="98.9">1</text>
<text x="94.5" y="101.5">2</text>
<text x="111.7" y="96.4">10</text>
<text x="111.7" y="101.5">17</text>
<text x="111.7" y="98.9">18</text>
<text x="133.2" y="100.3" transform="rotate(-90 133.2 100.3)">A1</text>
<text x="140.8" y="100.4" transform="rotate(-90 140.8 100.4)">12</text>
<text x="145.9" y="100.4" transform="rotate(-90 145.9 100.4)">14</text>
<text x="165" y="97.7">3</text>
<text x="165" y="100.2">4</text>
<text x="21.5" y="107.8">13</text>
<text x="21.5" y="102.7">15</text>
<text x="39.9" y="102.7">5</text>
<text x="39.9" y="105.3">6</text>
<text x="39.9" y="107.8">7</text>
<text x="94.5" y="104">3</text>
<text x="94.5" y="106.5">4</text>
<text x="111.7" y="106.5">15</text>
<text x="111.7" y="104">16</text>
<text x="165" y="102.7">5</text>
<text x="165" y="105.3">6</text>
<text x="165" y="107.8">7</text>
<text x="22.1" y="112.9">1</text>
<text x="39.3" y="112.9">10</text>
<text x="39.9" y="110.4">9</text>
<text x="94.5" y="109.1">5</text>
<text x="94.5" y="111.6">6</text>
<text x="111.7" y="111.6">13</text>
<text x="111.7" y="109.1">14</text>
<text x="133.2" y="109.2" transform="rotate(-90 133.2 109.2)">A2</text>
<text x="143.4" y="109.3" transform="rotate(-90 143.4 109.3)">11</text>
<text x="165" y="110.4">8</text>
<text x="165" y="112.9">9</text>
<text x="22.1" y="115.4">2</text>
<text x="22.1" y="118">3</text>
<text x="39.3" y="115.4">11</text>
<text x="39.3" y="118">12</text>
<text x="67.2" y="115" transform="rotate(-90 67.2 115)">5</text>
<text x="94.5" y="114.2">7</text>
<text x="94.5" y="116.7">8</text>
<text x="111.7" y="116.7">11</text>
<text x="111.7" y="114.2">12</text>
<text x="31.6" y="122.7" transform="rotate(-90 31.6 122.7)">8</text>
<text x="57.7" y="120.5">1</text>
<text x="57.7" y="125.6">3</text>
<text x="75.5" y="125.6">4</text>
<text x="75.5" y="120.5">6</text>
<text x="104" y="121.4" transform="rotate(-90 104 121.4)">9</text>
<text x="133.2" y="121.9" transform="rotate(-90 133.2 121.9)">A1</text>
<text x="140.8" y="122" transform="rotate(-90 140.8 122)">12</text>
<text x="145.9" y="122" transform="rotate(-90 145.9 122)">14</text>
<text x="67.2" y="132.8" transform="rotate(-90 67.2 132.8)">2</text>
<text x="133.2" y="132.1" transform="rotate(-90 133.2 132.1)">A2</text>
<text x="143.4" y="132.1" transform="rotate(-90 143.4 132.1)">11</text>
<text x="57.7" y="149.7">1</text>
<text x="67.2" y="144.2" transform="rotate(-90 67.2 144.2)">5</text>
<text x="75.5" y="149.7">6</text>
<text x="133.2" y="144.8" transform="rotate(-90 133.2 144.8)">A1</text>
<text x="140.8" y="144.8" transform="rotate(-90 140.8 144.8)">12</text>
<text x="145.9" y="144.8" transform="rotate(-90 145.9 144.8)">14</text>
<text x="57.7" y="154.8">3</text>
<text x="75.5" y="154.8">4</text>
<text x="133.2" y="154.9" transform="rotate(-90 133.2 154.9)">A2</text>
<text x="143.4" y="155" transform="rotate(-90 143.4 155)">11</text>
<text x="67.2" y="162" transform="rotate(-90 67.2 162)">2</text>
<text x="133.2" y="167.6" transform="rotate(-90 133.2 167.6)">A1</text>
<text x="140.8" y="167.7" transform="rotate(-90 140.8 167.7)">12</text>
<text x="145.9" y="167.7" transform="rotate(-90 145.9 167.7)">14</text>
<text x="133.2" y="179.1" transform="rotate(-90 133.2 179.1)">A2</text>
<text x="143.4" y="179.1" transform="rotate(-90 143.4 179.1)">11</text>
<text x="133.2" y="191.8" transform="rotate(-90 133.2 191.8)">A1</text>
<text x="140.8" y="191.8" transform="rotate(-90 140.8 191.8)">12</text>
<text x="145.9" y="191.8" transform="rotate(-90 145.9 191.8)">14</text>
</g>
<text font-size="1.3" fill="#0000c2" x="36.2" y="183.8">Near each IC</text>
<g font-size=".8" fill="#006464">
<text x="68.3" y="57.3" transform="rotate(-90 68.3 57.3)">CC</text>
<text x="68.3" y="86.5" transform="rotate(-90 68.3 86.5)">CC</text>
<text x="68.3" y="118.3" transform="rotate(-90 68.3 118.3)">CC</text>
<text x="68.3" y="147.5" transform="rotate(-90 68.3 147.5)">CC</text>
</g>
</svg>
